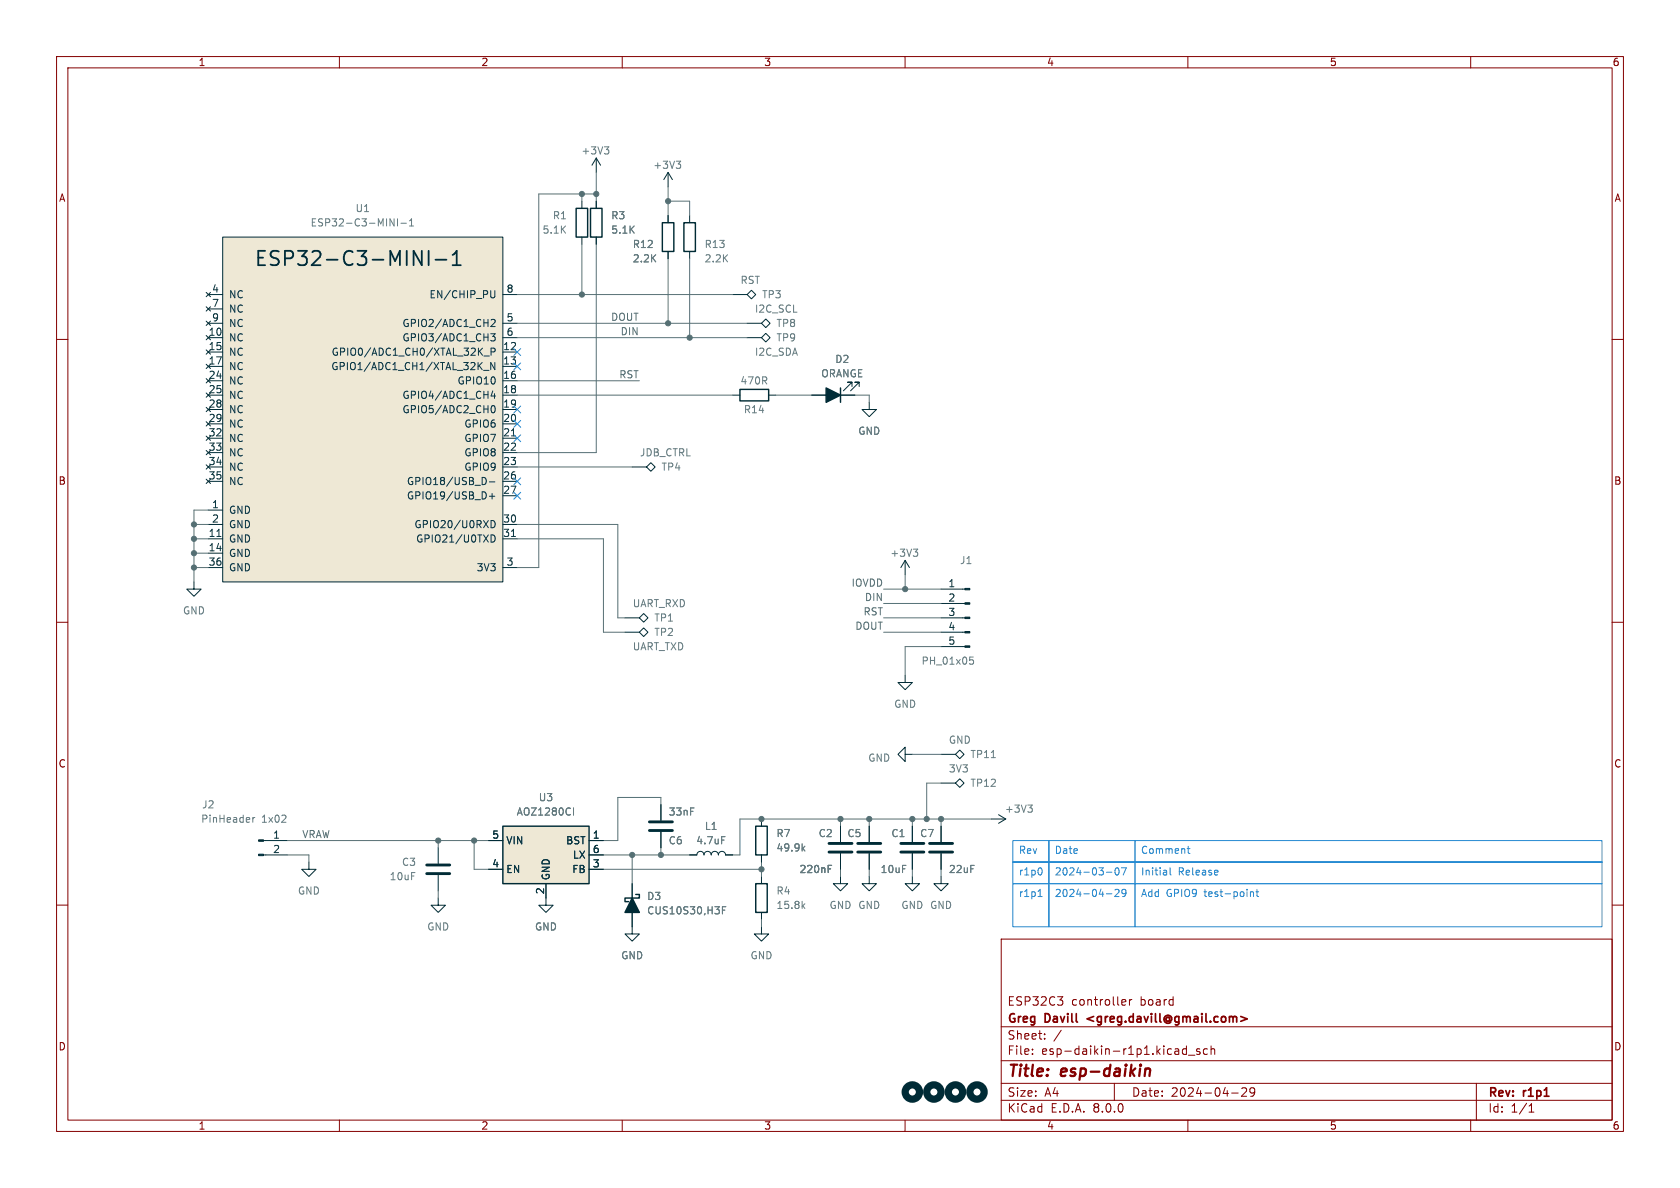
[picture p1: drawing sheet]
<svg xmlns="http://www.w3.org/2000/svg" width="297mm" height="210mm" viewBox="0 0 297 210" stroke-linecap="round" stroke-linejoin="round" font-family="sans-serif">
<g fill="none" stroke="#840000" stroke-width=".18">
<path d="M10 10h277v190h-277zM12 12h273v186h-273zM60 10v2M110 10v2M160 10v2M210 10v2M260 10v2M10 60h2M285 60h2M10 110h2M285 110h2M10 160h2"/>
<path d="M285 160h2M177 166h108v32h-108zM187 176.2h.9l-.5 .6M187.8 176.9v.7M198.5 176.7l.5 .1v.3l-.7 .1M199 177.6l-.5 .1M199.7 176.7v1M200.1 176.7l-.3 .1-.1 .2M60 198v2M110 198v2M160 198v2M177 194.5h108"/>
<path d="M177 191.5h108M177 187.5h108M177 181.5h108M182.5 186.3v.1M182.5 185.5v.1M184.7 183.6v.1M184.7 182.8v.1M187.6 182.1l-1.3 2M197 191.5v3M209.7 184.9v1.5M209.7 185.5l-.4-.1-.3 .3v.4l.2 .2h.5M210 198v2"/>
<path d="M210.1 186.5h1.1M212.1 185.5l-.4-.1-.2 .2 .1 .2 .5 .2v.3h-.6M213.5 185.5l-.5-.1-.3 .3v.4l.2 .2h.6M214.1 185.5l.2-.1 .4 .1v.9M214.1 184.9v1.5M217.7 193.2h1.2M219.5 192.4l.6-.1 .2 .1 .1 .3-.9 1.1h.9M221.8 192.9l-.3 .3h-.3l-.2-.3 .1-.5 .4-.1 .2 .1a.99 .99 0 0 1-.3 1.4h-.3M260 198v2M261 191.5v6.5M270.3 196.6h.9M270.5 195.5h-.2"/>
<path d="M270.7 195.1v1.5"/>
</g>
<path d="M202.5 189.1a.49 .49 0 0 1 .8 .1l-.1 1M202.5 188.9l-.2 1.3" fill="none" stroke="#840000" stroke-width=".4"/>
<path d="M219.3 179.7l1.2 .4-1.2 .4" fill="none" stroke="#840000" stroke-width=".3"/>
<g fill="none" stroke="#002b36" stroke-width=".18">
<path d="M102.9 35.6v1.2M105.4 27.9l.8 1.3M105.4 27.9v2.6M105.4 35.6v1.2M105.4 27.9l-.8 1.3M118.1 30.5v2.5M118.1 38.1v1.3M118.1 30.5l.8 1.3M118.1 30.5l-.8 1.3M121.9 38.1v1.3M102.9 41.9v1.3M105.4 41.9v1.3"/>
<path d="M118.1 44.5v1.2M121.9 44.5v1.2M129.5 52.1h2.6M132.1 59.7h2.5M132.1 57.2h2.5M132.8 51.3l.8 .8-.8 .7-.7-.7zM134.6 59.7l.8-.8 .7 .8-.7 .8zM134.6 57.2l.8-.8 .7 .8-.7 .7zM129.5 69.9h1.3M135.9 69.9h1.3M143.5 69.9h7.6M150.6 68.3v-.7h-.7h.7l-1.5 1.5"/>
<path d="M151.9 68.3v-.7h-.8h.8l-1.5 1.5M153.7 71.1v1.3h1.2l-1.2 1.3-1.3-1.3h1.3M111.8 82.6h2.5M114.3 82.6l.8-.8 .7 .8-.7 .7zM160 99.1l.8 1.2M160 99.1v2.5M160 99.1l-.7 1.2M34.3 102.9v1.2h-1.3l1.3 1.3 1.3-1.3h-1.3M110.5 111.8h2.5M110.5 109.2h2.5M113 109.2l.8-.7 .8 .7-.8 .8zM113.8 111l.8 .8-.8 .7-.8-.7z"/>
<path d="M160 119.4v1.3h1.3l-1.3 1.2-1.3-1.2h1.3M166.4 111.8h4.2M166.4 109.2h4.2M166.4 114.3h4.2M166.4 106.7h4.2M166.4 104.1h4.2M160 133.4v1.2l-1.3-1.2 1.3-1.3v1.3h1.3M166.4 138.4h2.5M166.4 133.4h2.5M168.9 138.4l.8-.7 .7 .7-.7 .8zM168.9 133.4l.8-.8 .7 .8-.7 .7zM46.6 151.1h4.2"/>
<path d="M46.6 148.6h4.2M54.6 152.4v1.3h1.3l-1.3 1.2-1.3-1.2h1.3M77.5 158.8v1.2h-1.3l1.3 1.3 1.2-1.3h-1.2M77.5 149.9v2.8M77.5 154.7v2.8M111.8 156.2v8.9h-1.3l1.3 1.3 1.2-1.3h-1.2M116.8 142.2v2.8M116.8 147.1v2.8M121.9 151.1h1.3a.64 .64 0 0 1 .6-.6 .64 .64 0 0 1 .7 .6 .64 .64 0 0 1 .6-.6 .64 .64 0 0 1 .6 .6 .64 .64 0 0 1 .7-.6 .64 .64 0 0 1 .6 .6 .64 .64 0 0 1 .6-.6 .64 .64 0 0 1 .7 .6h1.2M153.7 154.9v1.3h-1.3l1.3 1.3 1.2-1.3h-1.2M161.3 154.9v1.3h-1.3l1.3 1.3 1.3-1.3h-1.3M161.3 146.1v2.7"/>
<path d="M161.3 150.9v2.8M166.4 154.9v1.3h-1.3l1.3 1.3 1.2-1.3h-1.2M166.4 146.1v2.7M166.4 150.9v2.8M175.3 144.8h2.5M176.5 144l1.3 .8M177.8 144.8l-1.3 .7M134.6 163.8v1.3h-1.3l1.3 1.3 1.3-1.3h-1.3"/>
</g>
<g fill="#002b36" stroke="#002b36" stroke-width=".18">
<path d="M45.7 151h.9v.3h-.9z"/>
<path d="M45.7 148.5h.9v.2h-.9z"/>
<path d="M170.6 114.2h.8v.2h-.8z"/>
<path d="M170.6 111.6h.8v.3h-.8z"/>
<path d="M170.6 109.1h.8v.2h-.8z"/>
<path d="M170.6 106.6h.8v.2h-.8z"/>
<path d="M170.6 104h.8v.3h-.8z"/>
</g>
<g fill="none" stroke="#657b83" stroke-width=".18">
<path d="M106.8 26h.8l-.4 .4M107.4 26.4l.2 .3v.3l-.2 .2M119.5 28.5h.8l-.4 .5M120.1 29l.2 .2v.3l-.2 .3M161.5 97.1h.7l-.4 .5M162 97.6l.2 .2v.3l-.2 .2M171.4 116.1h.7M171.6 116.6h.3l.2 .3-.1 .5h-.4M175.3 133.9h.7M44.7 144.5v.9M45.1 144.5l-.4 .3M127.6 147.9h.6"/>
<path d="M181.7 142.3h.8l-.4 .5M182.3 142.8l.2 .2v.3l-.2 .3M127.7 160.9h.4M128.3 160.3h-.6v1.3"/>
</g>
<g fill="#002b36" stroke="#002b36" stroke-width=".25">
<path d="M111.8 158.8l1.2 2.5h-2.5z"/>
<path d="M146 68.6l2.6 1.3-2.6 1.2z"/>
</g>
<path d="M101.9 36.8h2v5.1h-2zM104.4 36.8h2v5.1h-2zM117.1 39.4h2v5.1h-2zM120.9 39.4h2v5.1h-2zM130.8 68.8h5.1v2.1h-5.1zM148.6 68.6v2.5M112.4 158.1h.6v.7h-2.5v.6h.6" fill="none" stroke="#002b36" stroke-width=".25"/>
<path d="M75.4 154.4h4.1M75.4 152.9h4.1M114.8 145.3h4.1M114.8 146.8h4.1M159.3 150.6h4M159.3 149.1h4M164.3 150.6h4.1M164.3 149.1h4.1" fill="none" stroke="#002b36" stroke-width=".51"/>
<g fill="none" stroke="#002b36" stroke-width="1.3">
<circle cx="161.3" cy="193" r="1.27"/>
<circle cx="165.1" cy="193" r="1.27"/>
<circle cx="168.9" cy="193" r="1.27"/>
<circle cx="172.7" cy="193" r="1.27"/>
</g>
<path d="M39.4 41.9h49.5v61h-49.5z" fill="#eee8d5"/>
<g fill="none" stroke="#002b36" stroke-width=".18">
<path d="M36.4 51.7l.8 .8M36.4 54.2l.8 .8M36.4 56.8l.8 .7M36.8 59.7h2.6M36.8 52.1h2.6M36.8 57.2h2.6M36.8 54.6h2.6M37.2 51.7l-.8 .8M37.2 54.2l-.8 .8M37.2 56.8l-.8 .7M39.4 41.9h49.5v61h-49.5zM88.9 59.7h2.5"/>
<path d="M88.9 52.1h2.5M88.9 57.2h2.5M36.4 64.4l.8 .8M36.4 66.9l.8 .8M36.8 62.2h2.6M36.8 64.8h2.6M36.8 67.3h2.6M36.8 69.9h2.6M36.8 72.4h2.6M36.8 74.9h2.6M36.8 77.5h2.6M37.2 64.4l-.8 .8"/>
<path d="M37.2 66.9l-.8 .8M88.9 62.2h2.5M88.9 64.8h2.5M88.9 67.3h2.5M88.9 69.9h2.5M88.9 72.4h2.5M88.9 74.9h2.5M88.9 77.5h2.5M36.8 90.2h2.6M36.8 95.3h2.6M36.8 97.8h2.6M36.8 92.7h2.6"/>
<path d="M36.8 80h2.6M36.8 82.6h2.6M36.8 85.1h2.6M88.9 95.3h2.5M88.9 92.7h2.5M88.9 80h2.5M88.9 82.6h2.5M88.9 85.1h2.5M88.9 87.6h2.5M36.8 100.3h2.6M88.9 100.3h2.5M96.5 158.8v1.2h-1.3l1.3 1.3 1.3-1.3h-1.3"/>
<path d="M134.6 144.8v1.3M134.6 151.1v1.3M134.6 154.9v1.3M148.6 154.9v1.3h-1.3l1.3 1.3 1.3-1.3h-1.3M134.6 161.3v1.3"/>
</g>
<path d="M73.1 44.3l1.5 2.6v-2.6M75.8 44.3v2.6M77 45.9h1.9M80 46.9h1.5M80 45.1l.7-.8v2.6" fill="none" stroke="#002b36" stroke-width=".32"/>
<g fill="none" stroke="#073642" stroke-width=".18">
<path d="M86.8 59h.7l-.4 .5 .4 .1v.5l-.2 .2-.5-.2M86.8 56.6l.5-.1 .2 .3-.7 .9h.7M87.5 51.4l-.1 1.1-.2 .1h-.3M85.5 65.5h1M85.5 62.9h1M86.8 62.2l.6-.1 .1-.1v-.3l-.7-.2v1.3M86.9 71.8l.2-.1a.68 .68 0 0 1 .5 .6 .68 .68 0 0 1-.5 .7l-.2-.2-.1-.3zM87.1 69.1l-.3 .9h.8M87.4 69.6v.8M87.5 64.1v1.2l-.7-1.2v1.2M90.4 77.1h.7M38.3 94.8h.8"/>
<path d="M85.7 84.5l.3 .4-.3 .7M86.5 85.2h1M86.5 87.7h1M86.8 92a.64 .64 0 0 1 .7 .7 .64 .64 0 0 1-.7 .6zM86.8 94.6a.64 .64 0 0 1 .7 .6 .64 .64 0 0 1-.7 .6zM87 87.2v1M90.4 94.8h.7"/>
</g>
<path d="M68.9 38.7l.8 1.2v-1.2M70.3 38.7v1.2M70.9 39.5h.9M72.4 39.9h.7M72.4 39l.4-.3v1.2M141.9 150l.4 .4M142.3 159.8l-.5 .4M142.3 149.6l-.5 .5M141.9 160.1l.4 .5" fill="none" stroke="#657b83" stroke-width=".18"/>
<path d="M133.6 156.2h2v5.1h-2zM133.6 146.1h2v5h-2z" fill="none" stroke="#002b36" stroke-width=".25"/>
<path d="M88.9 146.1h15.2v10.1h-15.2z" fill="#eee8d5"/>
<path d="M88.9 146.1h15.2v10.1h-15.2z" fill="none" stroke="#002b36" stroke-width=".25"/>
<g fill="none" stroke="#002b36" stroke-width=".18">
<path d="M105.4 35.6v1.2M118.1 38.1v1.3M105.4 41.9v1.3M118.1 44.5v1.2M143.5 69.9h2.5M148.6 69.9h2.5M86.4 148.6h2.5M86.4 153.7h2.5M96.5 156.2v2.6M104.1 148.6h2.6M104.1 153.7h2.6M104.1 151.1h2.6"/>
<path d="M111.8 156.2v2.6M116.8 142.2v2.8M116.8 147.1v2.8M121.9 151.1h1.3M128.3 151.1h1.2M134.6 144.8v1.3M134.6 151.1v1.3M148.6 146.1v2.7M148.6 150.9v2.8M153.7 146.1v2.7M153.7 150.9v2.8M161.3 146.1v2.7"/>
<path d="M161.3 150.9v2.8M166.4 146.1v2.7M166.4 150.9v2.8M111.8 161.3v2.5"/>
</g>
<path d="M101.4 142.8v1.3M127.6 147.9h.6M141.9 150l.4 .4M142.3 149.6l-.5 .5M146.4 153.6h.4M146.4 153h.6M127.7 160.9h.4M128.3 160.3h-.6v1.3" fill="none" stroke="#657b83" stroke-width=".18"/>
<path d="M146.6 150.6h4M146.6 149.1h4M151.6 150.6h4.1M151.6 149.1h4.1" fill="none" stroke="#002b36" stroke-width=".51"/>
<g fill="none" stroke="#268bd2" stroke-width=".18">
<path d="M90.8 71.8l1.2 1.2M90.8 61.6l1.2 1.2M90.8 64.2l1.2 1.2M90.8 76.9l1.2 1.2M90.8 74.3l1.2 1.2M92 71.8l-1.2 1.2M92 61.6l-1.2 1.2M92 64.2l-1.2 1.2M92 76.9l-1.2 1.2M92 74.3l-1.2 1.2M90.8 84.5l1.2 1.2M90.8 87l1.2 1.2"/>
<path d="M92 84.5l-1.2 1.2M92 87l-1.2 1.2M179.1 156.2h6.3v7.6h-6.3zM179.1 148.6h6.3v3.8h-6.3zM179.1 152.4h6.3v3.8h-6.3zM183.5 158.5h.7M183.8 157.4l.1-.2v1.3M184.1 153.5l.1 .4-.1 .7M185.4 148.6h15.3v3.8h-15.3zM185.4 152.4h15.3v3.8h-15.3zM185.4 156.2h15.3v7.6h-15.3zM195.6 154.2h1"/>
<path d="M195.6 158h1M197.1 157.3l.5-.1 .2 .4-.7 .9h.7M197.3 153.5l.1-.1a.68 .68 0 0 1 .5 .6 .68 .68 0 0 1-.5 .7 .84 .84 0 0 1-.1-1.2zM198.3 153.4h.8l-.5 1.3M199.1 157.8l-.3 .2h-.2l-.3-.2 .1-.5 .4-.1 .2 .1a.84 .84 0 0 1-.3 1.2h-.3M200.7 156.2h82.5v7.6h-82.5zM200.7 148.6h82.5v3.8h-82.5zM200.7 152.4h82.5v3.8h-82.5zM206.2 153.9v.8M206.2 154.6l-.1 .1M206.2 154.1l-.1 .1M206.9 153.4v1.1l.1 .2"/>
<path d="M209.9 150h.5M210.1 149.6v1.1l.3 .2M221.1 157.6v.9M221.1 157.8l.1-.2 .3 .1 .1 .8M222 157.6h.5M222.2 157.2v1.1l.3 .2"/>
</g>
<path d="M179.1 152.4h104.1" fill="none" stroke="#268bd2" stroke-width=".3"/>
<g fill="none" stroke="#586e75" stroke-width=".18">
<path d="M102.9 34.3v1.3M105.4 30.5v5.1M105.4 34.3h-10.2v66h-3.8M118.1 35.6h3.8v2.5M118.1 33v5.1M91.4 59.7h40.7M91.4 57.2h40.7M91.4 52.1h38.1M102.9 43.2v8.9M105.4 43.2v36.8h-14M118.1 45.7v11.5M121.9 45.7v14"/>
<path d="M91.4 67.3h21.6M91.4 69.9h38.1M137.2 69.9h6.3M151.1 69.9h2.6v1.2M34.3 95.3h2.5M34.3 92.7h2.5M34.3 97.8h2.5M36.8 90.2h-2.5v12.7M91.4 82.6h20.4M91.4 95.3h15.3v16.5h3.8M91.4 92.7h17.8v16.5h1.3M34.3 100.3h2.5"/>
<path d="M156.2 106.7h10.2M156.2 104.1h10.2M156.2 111.8h10.2M156.2 109.2h10.2M160 101.6v2.5M166.4 114.3h-6.4v5.1M161.3 133.4h5.1M166.4 138.4h-2.6v6.4M50.8 148.6h35.6M50.8 151.1h3.8v1.3M77.5 148.6v1.3M77.5 157.5v1.3"/>
<path d="M83.8 148.6v5.1h2.6M106.7 151.1h15.2M106.7 153.7h27.9M111.8 151.1v5.1M116.8 142.2v-1.2h-7.6v7.6h-2.5M116.8 149.9v1.2M134.6 152.4v2.5M148.6 144.8v1.3M148.6 153.7v1.2M153.7 144.8v1.3M153.7 153.7v1.2M161.3 144.8v1.3"/>
<path d="M161.3 153.7v1.2M166.4 144.8v1.3M166.4 153.7v1.2M175.3 144.8h-44.5v6.3h-1.3M134.6 162.6v1.2"/>
</g>
<g fill="#586e75" stroke="#586e75" stroke-width=".18">
<circle cx="34.3" cy="100.3" r=".46"/>
<circle cx="34.3" cy="97.8" r=".46"/>
<circle cx="102.9" cy="52.1" r=".46"/>
<circle cx="34.3" cy="92.7" r=".46"/>
<circle cx="34.3" cy="95.3" r=".46"/>
<circle cx="83.8" cy="148.6" r=".46"/>
<circle cx="77.5" cy="148.6" r=".46"/>
<circle cx="111.8" cy="151.1" r=".46"/>
<circle cx="116.8" cy="151.1" r=".46"/>
<circle cx="160" cy="104.1" r=".46"/>
<circle cx="163.8" cy="144.8" r=".46"/>
<circle cx="166.4" cy="144.8" r=".46"/>
<circle cx="161.3" cy="144.8" r=".46"/>
<circle cx="102.9" cy="34.3" r=".46"/>
<circle cx="118.1" cy="57.2" r=".46"/>
<circle cx="121.9" cy="59.7" r=".46"/>
<circle cx="105.4" cy="34.3" r=".46"/>
<circle cx="118.1" cy="35.6" r=".46"/>
<circle cx="148.6" cy="144.8" r=".46"/>
<circle cx="134.6" cy="144.8" r=".46"/>
<circle cx="134.6" cy="153.7" r=".46"/>
<circle cx="153.7" cy="144.8" r=".46"/>
</g>
<text font-size="3.5" fill="#002b36" x="44.8" y="47.5">ESP32-C3-MINI-1</text>
<g font-size="2.8" fill="#840000">
<text x="178" y="190.9">Title:</text>
<text x="187.7" y="190.9">esp-daikin</text>
</g>
<g font-size="2.1" fill="#840000">
<text x="178" y="178">ESP32C3</text>
<text x="189.4" y="178">controller</text>
<text x="201.6" y="178">board</text>
<text x="178" y="184">Sheet:</text>
<text x="178" y="181.2">Greg</text>
<text x="184.8" y="181.2">Davill</text>
<text x="192.8" y="181.2">&lt;greg.davill@gmail.com&gt;</text>
<text x="178" y="186.7">File:</text>
<text x="184.1" y="186.7">esp-daikin-r1p1.kicad_sch</text>
<text x="178" y="196.9">KiCad</text>
<text x="178" y="194.1">Size:</text>
<text x="184.7" y="194.1">A4</text>
<text x="185.7" y="196.9">E.D.A.</text>
<text x="193.3" y="196.9">8.0.0</text>
<text x="200" y="194.1">Date:</text>
<text x="207" y="194.1">2024-04-29</text>
<text x="263" y="194.3">Rev:</text>
<text x="263" y="196.9">Id:</text>
<text x="267.1" y="196.9">1/1</text>
<text x="269.4" y="194.3">r1p1</text>
</g>
<g font-size="1.8" fill="#840000">
<text x="35" y="11.9">1</text>
<text x="85" y="11.9">2</text>
<text x="135" y="11.9">3</text>
<text x="185" y="11.9">4</text>
<text x="235" y="11.9">5</text>
<text x="285" y="11.9">6</text>
<text x="10.3" y="35.9">A</text>
<text x="285.3" y="35.9">A</text>
<text x="10.3" y="85.9">B</text>
<text x="285.3" y="85.9">B</text>
<text x="10.3" y="135.9">C</text>
<text x="285.3" y="135.9">C</text>
<text x="10.3" y="185.9">D</text>
<text x="285.3" y="185.9">D</text>
<text x="35" y="199.9">1</text>
<text x="85" y="199.9">2</text>
<text x="135" y="199.9">3</text>
<text x="185" y="199.9">4</text>
<text x="235" y="199.9">5</text>
<text x="285" y="199.9">6</text>
</g>
<g font-size="1.8" fill="#657b83">
<text x="102.7" y="27.5">+3V3</text>
<text x="115.4" y="30">+3V3</text>
<text x="54.8" y="40.2">ESP32-C3-MINI-1</text>
<text x="62.8" y="37.7">U1</text>
<text x="95.8" y="41.5">5.1K</text>
<text x="97.6" y="39">R1</text>
<text x="108" y="39">R3</text>
<text x="108" y="41.5">5.1K</text>
<text x="111.8" y="44">R12</text>
<text x="111.8" y="46.6">2.2K</text>
<text x="124.5" y="44">R13</text>
<text x="124.5" y="46.6">2.2K</text>
<text x="130.8" y="50.4">RST</text>
<text x="134.6" y="52.9">TP3</text>
<text x="133.4" y="55.5">I2C_SCL</text>
<text x="137.2" y="58">TP8</text>
<text x="133.4" y="63.1">I2C_SDA</text>
<text x="137.2" y="60.6">TP9</text>
<text x="147.6" y="64.4">D2</text>
<text x="130.8" y="68.2">470R</text>
<text x="145.1" y="66.9">ORANGE</text>
<text x="131.4" y="73.3">R14</text>
<text x="151.6" y="77.1">GND</text>
<text x="113" y="80.9">JDB_CTRL</text>
<text x="116.8" y="83.4">TP4</text>
<text x="157.3" y="98.6">+3V3</text>
<text x="169.6" y="99.9">J1</text>
<text x="111.8" y="107.5">UART_RXD</text>
<text x="32.3" y="108.8">GND</text>
<text x="115.6" y="112.6">TP2</text>
<text x="115.6" y="110.1">TP1</text>
<text x="111.8" y="115.2">UART_TXD</text>
<text x="162.8" y="117.7">PH_01x05</text>
<text x="158" y="125.3">GND</text>
<text x="167.6" y="131.7">GND</text>
<text x="153.4" y="134.8">GND</text>
<text x="167.6" y="136.8">3V3</text>
<text x="171.5" y="134.2">TP11</text>
<text x="35.6" y="143.1">J2</text>
<text x="95.1" y="141.8">U3</text>
<text x="171.5" y="139.3">TP12</text>
<text x="177.6" y="143.9">+3V3</text>
<text x="35.5" y="145.6">PinHeader</text>
<text x="46.2" y="145.6">1x02</text>
<text x="91.2" y="144.4">AOZ1280CI</text>
<text x="118.1" y="149.5">C6</text>
<text x="118.1" y="144.4">33nF</text>
<text x="123" y="149.5">4.7uF</text>
<text x="124.5" y="146.9">L1</text>
<text x="137.2" y="148.2">R7</text>
<text x="144.6" y="148.2">C2</text>
<text x="149.7" y="148.2">C5</text>
<text x="157.5" y="148.2">C1</text>
<text x="162.6" y="148.2">C7</text>
<text x="68.8" y="155.8">10uF</text>
<text x="71" y="153.3">C3</text>
<text x="137.2" y="150.7">49.9k</text>
<text x="141.2" y="154.5">220nF</text>
<text x="155.6" y="154.5">10uF</text>
<text x="167.6" y="154.5">22uF</text>
<text x="52.6" y="158.3">GND</text>
<text x="114.3" y="159.3">D3</text>
<text x="114.3" y="161.8">CUS10S30,H3F</text>
<text x="137.2" y="158.3">R4</text>
<text x="137.2" y="160.9">15.8k</text>
<text x="146.6" y="160.9">GND GND</text>
<text x="159.3" y="160.9">GND GND</text>
<text x="75.4" y="164.7">GND</text>
<text x="94.5" y="164.7">GND</text>
<text x="109.7" y="169.8">GND</text>
<text x="132.6" y="169.8">GND</text>
</g>
<g font-size="1.8" fill="#073642">
<text x="37.4" y="51.8">4</text>
<text x="40.4" y="52.9">NC</text>
<text x="75.8" y="52.9">EN/CHIP_PU</text>
<text x="89.5" y="51.8">8</text>
<text x="36.8" y="59.4">10</text>
<text x="37.4" y="54.4">7</text>
<text x="37.4" y="56.9">9</text>
<text x="40.4" y="55.5">NC</text>
<text x="40.4" y="58">NC</text>
<text x="71" y="58">GPIO2/ADC1_CH2</text>
<text x="89.5" y="56.9">5</text>
<text x="89.5" y="59.4">6</text>
<text x="36.8" y="62">15</text>
<text x="36.8" y="64.5">17</text>
<text x="40.4" y="60.6">NC</text>
<text x="40.4" y="63.1">NC</text>
<text x="40.4" y="65.6">NC</text>
<text x="58.5" y="65.6">GPIO1/ADC1_CH1/XTAL_32K_N</text>
<text x="58.5" y="63.1">GPIO0/ADC1_CH0/XTAL_32K_P</text>
<text x="71" y="60.6">GPIO3/ADC1_CH3</text>
<text x="88.9" y="62">12</text>
<text x="88.9" y="64.5">13</text>
<text x="36.8" y="67.1">24</text>
<text x="36.8" y="69.6">25</text>
<text x="40.4" y="68.2">NC</text>
<text x="40.4" y="70.7">NC</text>
<text x="71" y="70.7">GPIO4/ADC1_CH4</text>
<text x="80.8" y="68.2">GPIO10</text>
<text x="88.9" y="67.1">16</text>
<text x="88.9" y="69.6">18</text>
<text x="36.8" y="72.1">28</text>
<text x="36.8" y="74.7">29</text>
<text x="36.8" y="77.2">32</text>
<text x="40.4" y="73.3">NC</text>
<text x="40.4" y="75.8">NC</text>
<text x="71" y="73.3">GPIO5/ADC2_CH0</text>
<text x="82" y="75.8">GPIO6</text>
<text x="88.9" y="72.1">19</text>
<text x="88.9" y="74.7">20</text>
<text x="88.9" y="77.2">21</text>
<text x="36.8" y="79.8">33</text>
<text x="36.8" y="82.3">34</text>
<text x="40.4" y="78.3">NC</text>
<text x="40.4" y="80.9">NC</text>
<text x="40.4" y="83.4">NC</text>
<text x="82" y="78.3">GPIO7</text>
<text x="82" y="80.9">GPIO8</text>
<text x="82" y="83.4">GPIO9</text>
<text x="88.9" y="79.8">22</text>
<text x="88.9" y="82.3">23</text>
<text x="36.8" y="84.8">35</text>
<text x="37.4" y="89.9">1</text>
<text x="40.4" y="86">NC</text>
<text x="71.8" y="86">GPIO18/USB_D-</text>
<text x="71.8" y="88.5">GPIO19/USB_D+</text>
<text x="88.9" y="84.8">26</text>
<text x="88.9" y="87.4">27</text>
<text x="36.8" y="95">11</text>
<text x="37.4" y="92.5">2</text>
<text x="40.4" y="91">GND</text>
<text x="40.4" y="93.6">GND</text>
<text x="73.2" y="93.6">GPIO20/U0RXD</text>
<text x="88.9" y="92.5">30</text>
<text x="88.9" y="95">31</text>
<text x="36.8" y="97.5">14</text>
<text x="36.8" y="100.1">36</text>
<text x="40.4" y="96.1">GND</text>
<text x="40.4" y="98.7">GND</text>
<text x="40.4" y="101.2">GND</text>
<text x="73.5" y="96.1">GPIO21/U0TXD</text>
<text x="84.2" y="101.2">3V3</text>
<text x="89.5" y="100.1">3</text>
<text x="167.6" y="103.9">1</text>
<text x="167.6" y="106.4">2</text>
<text x="167.6" y="109">3</text>
<text x="167.6" y="111.5">4</text>
<text x="167.6" y="114">5</text>
<text x="48.2" y="148.3">1</text>
<text x="86.9" y="148.3">5</text>
<text x="89.4" y="149.5">VIN</text>
<text x="100" y="149.5">BST</text>
<text x="104.7" y="148.3">1</text>
<text x="48.2" y="150.9">2</text>
<text x="86.9" y="153.4">4</text>
<text x="89.4" y="154.5">EN</text>
<text x="97.4" y="155.7" transform="rotate(-90 97.4 155.7)">GND</text>
<text x="101.1" y="154.5">FB</text>
<text x="101.2" y="152">LX</text>
<text x="104.7" y="153.4">3</text>
<text x="104.7" y="150.9">6</text>
<text x="96.3" y="158.2" transform="rotate(-90 96.3 158.2)">2</text>
</g>
<g font-size="1.8" fill="#586e75">
<text x="107.9" y="56.8">DOUT</text>
<text x="109.6" y="59.3">DIN</text>
<text x="109.4" y="67">RST</text>
<text x="150.4" y="103.8">IOVDD</text>
<text x="152.8" y="106.3">DIN</text>
<text x="151.1" y="111.4">DOUT</text>
<text x="152.6" y="108.9">RST</text>
<text x="53.3" y="148.2">VRAW</text>
</g>
<g font-size="1.8" fill="#268bd2">
<text x="180" y="151.3">Rev</text>
<text x="180" y="155.1">r1p0</text>
<text x="186.4" y="151.3">Date</text>
<text x="186.4" y="155.1">2024-03-07</text>
<text x="201.6" y="151.3">Comment</text>
<text x="201.6" y="155.1">Initial</text>
<text x="208.3" y="155.1">Release</text>
<text x="180" y="158.9">r1p1</text>
<text x="186.4" y="158.9">2024-04-29</text>
<text x="201.6" y="158.9">Add</text>
<text x="206.2" y="158.9">GPIO9</text>
<text x="213" y="158.9">test-point</text>
</g>
</svg>
